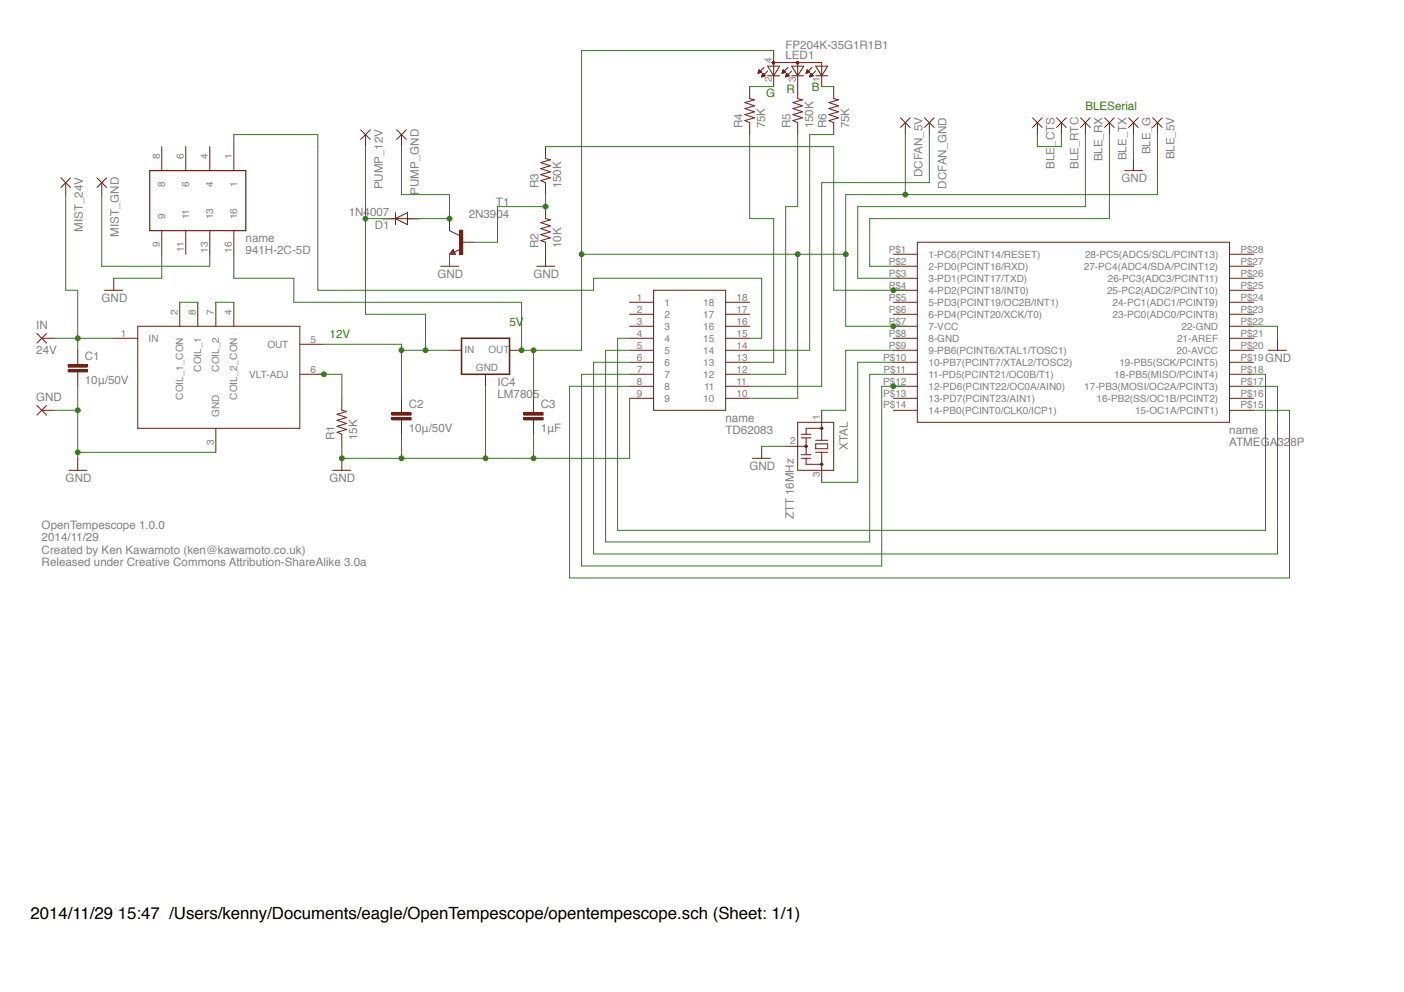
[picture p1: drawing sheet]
<svg xmlns="http://www.w3.org/2000/svg" width="297mm" height="210mm" viewBox="0 0 297 210" stroke-linecap="round" stroke-linejoin="round" font-family="sans-serif">
<path d="M7.8 70.6l2 2M8.8 71.6h2.6M9.8 70.6l-2 2M16.4 76.7v.5M16.4 78.7v.5M7.8 85.8l2 2M8.8 86.8h2.6M9.8 85.8l-2 2" fill="none" stroke="#751c10" stroke-width=".21"/>
<path d="M14.4 78.2h4.1v.5h-4.1z" fill="#751c10"/>
<path d="M14.4 78.2h4.1v.5h-4.1z" fill="none" stroke="#751c10" stroke-width=".21"/>
<path d="M14.4 77.1h4.1v.6h-4.1z" fill="#751c10"/>
<g fill="none" stroke="#751c10" stroke-width=".21">
<path d="M14.4 77.2h4.1v.5h-4.1zM16.4 74.1v2.6M16.4 79.2v2.5M24.1 71.6h5M29.1 69h34.3v21.6h-34.3zM38 64v5M41.8 64v5M45.7 64v5M49.5 64v5M63.4 72.8h5.1M63.4 79.2h5.1M14.6 99.5h3.8"/>
<path d="M16.4 97v2.5M45.7 90.6v5.1M70.4 99.5h3.8M72.3 84.3v2.5l1 .3-2 .6 2 .6-2 .6 2 .7-2 .6 2 .7-2 .6 1 .4v2.5M72.3 97v2.5M84.9 86.8v.5M84.9 88.9v.5"/>
</g>
<path d="M82.9 88.3h4.1v.5h-4.1z" fill="#751c10"/>
<path d="M82.9 88.3h4.1v.6h-4.1z" fill="none" stroke="#751c10" stroke-width=".21"/>
<path d="M82.9 87.3h4.1v.5h-4.1z" fill="#751c10"/>
<g fill="none" stroke="#751c10" stroke-width=".21">
<path d="M12.9 37.6l2 2.1M13.9 38.6v2.6M14.9 37.6l-2 2.1M20.5 37.6l2 2.1M21.5 38.6v2.6M22.5 37.6l-2 2.1M34.2 31v5.1M39.3 31v5.1M44.4 31v5.1M49.5 31v5.1M76.3 27.5l2 2M77.3 28.5v2.5"/>
<path d="M78.3 27.5l-2 2M83.9 27.5l2.1 2M84.9 28.5v2.5M86 27.5l-2.1 2M24.1 58.9v2.5M34.2 48.8v5M39.3 48.8v5M44.4 48.8v5M49.5 48.8v5M82.4 46.3h5.1M83.7 46.3l2.5-1.3v2.5zM83.7 45v2.5"/>
<path d="M95.1 48.8l2 1M95.9 52.8l.5 1h-1.3zM95.9 53.3l-.1 .2h.3l-.2-.5-.5 .7h.7M97.4 52.7l-1.3 .7M22.1 61.4h3.8M95.1 74.1h2.5M102.7 79.2v2.5M107.8 74.1h2.5M82.9 87.3h4.1v.5h-4.1zM84.9 84.3v2.5M84.9 89.4v2.5"/>
</g>
<path d="M97.6 71.6h10.2v7.6h-10.2z" fill="none" stroke="#751c10" stroke-width=".34"/>
<path d="M31.7 36.1h20.3v12.7h-20.3z" fill="none" stroke="#751c10" stroke-width=".25"/>
<path d="M97.2 48.7h.7v5.1h-.7z" fill="#751c10"/>
<path d="M115.4 31v2.6l1 .2-2 .6 2 .7-2 .6 2 .7-2 .5 2 .7-2 .6 1 .4v2.6M93.2 56.3h3.8M95.1 46.3v2.5M95.1 53.8v2.5M97.2 48.7h.7v5.1h-.7zM97.6 51.3h2.6M113.6 56.3h3.8M115.4 43.7v2.6l1 .2-2 .6 2 .7-2 .6 2 .7-2 .5 2 .7-2 .6 1 .4v5M112.9 86.8v.5M112.9 88.9v.5" fill="none" stroke="#751c10" stroke-width=".21"/>
<path d="M110.8 88.3h4.1v.5h-4.1z" fill="#751c10"/>
<path d="M110.8 88.3h4.1v.6h-4.1z" fill="none" stroke="#751c10" stroke-width=".21"/>
<path d="M110.8 87.3h4.1v.5h-4.1z" fill="#751c10"/>
<g fill="none" stroke="#751c10" stroke-width=".21">
<path d="M189 53.8h5.1M189 56.3h5.1M189 58.9h5.1M194.1 51.3h66v38.1h-66zM260.1 53.8h5.1M260.1 56.3h5.1M260.1 58.9h5.1M133.2 64h5.1M133.2 66.5h5.1M133.2 69h5.1M133.2 71.6h5.1M133.2 74.1h5.1"/>
<path d="M133.2 76.7h5.1M133.2 79.2h5.1M138.3 61.4h15.2v25.4h-15.2zM153.5 64h5.1M153.5 66.5h5.1M153.5 69h5.1M153.5 71.6h5.1M153.5 74.1h5.1M153.5 76.7h5.1M153.5 79.2h5.1M189 61.4h5.1M189 64h5.1"/>
<path d="M189 66.5h5.1M189 69h5.1M189 71.6h5.1M189 74.1h5.1M189 76.7h5.1M189 79.2h5.1M260.1 61.4h5.1M260.1 64h5.1M260.1 66.5h5.1M260.1 69h5.1M260.1 71.6h5.1M260.1 74.1h5.1"/>
<path d="M260.1 76.7h5.1M260.1 79.2h5.1M110.8 87.3h4.1v.5h-4.1zM112.9 84.3v2.5M112.9 89.4v2.5M133.2 81.7h5.1M133.2 84.3h5.1M153.5 81.7h5.1M153.5 84.3h5.1M168.8 89.4h7.6v10.1h-7.6zM168.8 94.4h1.7M169.5 96.2h2.1"/>
<path d="M169.5 97h2.1M169.5 92.7h2.1M169.5 91.9h2.1M170.5 92.7v3.5M170.5 97v1.2h3.3M172.6 93.2h2.5M172.6 93.9h2.5v1h-2.5zM172.6 95.7h2.5M173.8 89.4v3.8M173.8 95.7v3.8M173.8 90.6h-3.3v1.3M189 86.8h5.1"/>
<path d="M189 81.7h5.1M189 84.3h5.1M260.1 86.8h5.1M260.1 81.7h5.1M260.1 84.3h5.1"/>
</g>
<circle cx="173.8" cy="90.6" r=".25" fill="#751c10"/>
<circle cx="173.8" cy="90.6" r=".25" fill="none" stroke="#751c10" stroke-width=".21"/>
<circle cx="173.8" cy="98.2" r=".25" fill="#751c10"/>
<circle cx="173.8" cy="98.2" r=".25" fill="none" stroke="#751c10" stroke-width=".21"/>
<circle cx="170.5" cy="94.4" r=".25" fill="#751c10"/>
<g fill="none" stroke="#751c10" stroke-width=".21">
<path d="M161.6 14.3l-.9 .9M162.4 16h2.6M162.4 14h2.6l-1.3 2zM162.4 15l-.9 1M163.7 13.2h10.1v2.6M166.7 14.3l-.9 .9M167.5 16h2.5M167.5 14h2.5l-1.2 2zM167.5 15l-.9 1M168.8 13.2v2.6M171.8 14.3l-.9 .9M172.6 14h2.5l-1.3 2z"/>
<path d="M172.6 16h2.5M172.6 15l-1 1M166.2 94.4h2.6M173.8 86.8v2.6M173.8 99.5v2.6"/>
<circle cx="170.5" cy="94.4" r=".25"/>
</g>
<path d="M163.4 13.1h.4v.4h-.4l-.1-.3h.4h-.4z" fill-rule="evenodd" fill="#751c10"/>
<path d="M163.4 13.1h.5v.4h-.5l-.1-.3h.4h-.4z" fill="none" stroke="#751c10" stroke-width=".21"/>
<path d="M168.5 13.1h.4v.4h-.4l-.1-.3h.3h-.3z" fill-rule="evenodd" fill="#751c10"/>
<g fill="none" stroke="#751c10" stroke-width=".21">
<path d="M158.6 18.3v2.6l1 .2-2 .6 2 .7-2 .6 2 .7-2 .5 2 .7-2 .6 1 .4v2.6M160.4 15.4h.1M160.4 15.4h.4M160.5 15.3h.6M160.5 15.2h.6M160.5 15.1h.4M160.5 15h.3M160.5 14.9h.3M160.5 14.9h.2M160.6 14.8l.5 .5-.7 .2zM161.1 16.2h.2M161.1 16.1h.5"/>
<path d="M161.2 16h.6M161.3 15.9h.3M161.3 15.8h.3M161.3 15.7h.3M161.3 15.6h.2M161.4 15.5l.5 .5-.8 .3zM163.7 10.7v7.6M165.5 15.4h.1M165.5 15.4h.4M165.5 15.3h.6M165.5 15.2h.6M165.5 15.1h.5"/>
<path d="M165.6 15h.3M165.6 14.9h.2M165.7 14.8l.5 .5-.7 .2zM166.2 16.2h.2M166.2 16.1h.4M166.3 16h.6M166.3 15.9h.4M166.4 15.8h.2M166.4 15.7h.2M166.4 15.6h.2M166.5 15.5l.5 .5-.8 .3zM168.5 13.1h.4v.4h-.4l-.1-.3h.4h-.4z"/>
<path d="M168.8 15.8v5.1l1 .2-2.1 .6 2.1 .7-2.1 .6 2.1 .7-2.1 .5 2.1 .7-2.1 .6 1.1 .4v2.6M170.5 15.4h.2M170.5 15.4h.5M170.6 15.3h.6M170.6 15.2h.6M170.6 15.1h.4M170.7 15h.3M170.7 14.9h.2M170.8 14.8l.5 .5-.8 .2zM171.3 16.2h.2M171.3 16.1h.4M171.4 16h.6"/>
<path d="M171.4 15.9h.4M171.5 15.8h.2M171.5 15.7h.1M171.5 15.6h.1M171.6 15.5l.5 .5-.8 .3zM173.8 15.8v2.5M176.4 18.3v2.6l1 .2-2 .6 2 .7-2 .6 2 .7-2 .5 2 .7-2 .6 1 .4v2.6M190.5 24.9l2.1 2.1M191.5 25.9v2.6M192.6 24.9l-2.1 2.1M195.6 24.9l2 2.1M196.6 25.9v2.6"/>
<path d="M197.6 24.9l-2 2.1M218.5 24.9l2 2.1M219.5 25.9v2.6M220.5 24.9l-2 2.1M223.5 24.9l2.1 2.1M224.6 25.9v2.6M225.6 24.9l-2.1 2.1M228.6 24.9l2.1 2.1M229.6 25.9v2.6M230.7 24.9l-2.1 2.1M233.7 24.9l2 2.1M234.7 25.9v2.6"/>
<path d="M235.7 24.9l-2 2.1M237.9 36.1h3.8M238.8 24.9l2 2.1M239.8 25.9v2.6M239.8 33.6v2.5M240.8 24.9l-2 2.1M243.9 24.9l2 2.1M244.9 25.9v2.6M245.9 24.9l-2 2.1M268.3 74.1h3.8M270.3 71.6v2.5M159.2 97h3.8"/>
<path d="M161.1 94.4v2.6"/>
</g>
<path d="M11.4 86.8h5M16.4 81.7v15.3" fill="none" stroke="#387919" stroke-width=".21"/>
<circle cx="16.4" cy="86.8" r=".51" fill="#387919"/>
<g fill="none" stroke="#387919" stroke-width=".21">
<path d="M16.4 95.7h29.3"/>
<circle cx="16.4" cy="86.8" r=".51"/>
</g>
<circle cx="16.4" cy="95.7" r=".51" fill="#387919"/>
<g fill="none" stroke="#387919" stroke-width=".21">
<path d="M11.4 71.6h12.7M16.4 71.6v2.5"/>
<circle cx="16.4" cy="95.7" r=".51"/>
</g>
<circle cx="16.4" cy="71.6" r=".51" fill="#387919"/>
<g fill="none" stroke="#387919" stroke-width=".21">
<path d="M13.9 41.2v20.2h2.5v10.2M38 64h3.8M45.7 64h3.8M67.2 79.2h5.1v5.1"/>
<circle cx="16.4" cy="71.6" r=".51"/>
</g>
<circle cx="68.5" cy="79.2" r=".51" fill="#387919"/>
<g fill="none" stroke="#387919" stroke-width=".21">
<path d="M84.9 91.9v5.1h-12.6v-2.6"/>
<circle cx="68.5" cy="79.2" r=".51"/>
</g>
<circle cx="72.3" cy="97" r=".51" fill="#387919"/>
<g fill="none" stroke="#387919" stroke-width=".21">
<path d="M102.7 81.7v15.3h-17.8"/>
<circle cx="72.3" cy="97" r=".51"/>
</g>
<circle cx="84.9" cy="97" r=".51" fill="#387919"/>
<g fill="none" stroke="#387919" stroke-width=".21">
<path d="M112.9 91.9v5.1h-10.2"/>
<circle cx="84.9" cy="97" r=".51"/>
</g>
<circle cx="102.7" cy="97" r=".51" fill="#387919"/>
<g fill="none" stroke="#387919" stroke-width=".21">
<path d="M133.2 84.3v12.7h-20.3"/>
<circle cx="102.7" cy="97" r=".51"/>
</g>
<circle cx="112.9" cy="97" r=".51" fill="#387919"/>
<g fill="none" stroke="#387919" stroke-width=".21">
<path d="M77.3 31v35.5M239.8 28.5v5.1M21.5 41.2v15.1h22.9v-2.5M34.2 53.8v5.1h-10.1M95.1 53.8v2.5M68.5 72.8h16.4v11.5M84.9 74.1h5.1M265.2 69h5.1v2.6M161.1 94.4h5.1"/>
<circle cx="112.9" cy="97" r=".51"/>
</g>
<circle cx="84.9" cy="74.1" r=".51" fill="#387919"/>
<g fill="none" stroke="#387919" stroke-width=".21">
<path d="M77.3 66.5h12.7v7.6h5.1"/>
<circle cx="84.9" cy="74.1" r=".51"/>
</g>
<circle cx="90" cy="74.1" r=".51" fill="#387919"/>
<g fill="none" stroke="#387919" stroke-width=".21">
<path d="M77.3 46.3h5.1"/>
<circle cx="90" cy="74.1" r=".51"/>
</g>
<circle cx="77.3" cy="46.2" r=".51" fill="#387919"/>
<g fill="none" stroke="#387919" stroke-width=".21">
<path d="M84.9 31v10.2h10.2v5.1"/>
<circle cx="77.3" cy="46.3" r=".51"/>
</g>
<circle cx="95.1" cy="46.2" r=".51" fill="#387919"/>
<g fill="none" stroke="#387919" stroke-width=".21">
<path d="M87.5 46.3h7.6M115.4 41.2v2.5h-10.1v7.6h-5.1"/>
<circle cx="95.1" cy="46.3" r=".51"/>
</g>
<circle cx="115.4" cy="43.7" r=".51" fill="#387919"/>
<g fill="none" stroke="#387919" stroke-width=".21">
<path d="M49.5 53.8v5.1h12.7v5.1h48.1v10.1h2.6v10.2"/>
<circle cx="115.4" cy="43.7" r=".51"/>
</g>
<circle cx="110.3" cy="74.1" r=".51" fill="#387919"/>
<g fill="none" stroke="#387919" stroke-width=".21">
<path d="M112.9 74.1h10.1"/>
<circle cx="110.3" cy="74.1" r=".51"/>
</g>
<circle cx="112.9" cy="74.1" r=".51" fill="#387919"/>
<g fill="none" stroke="#387919" stroke-width=".21">
<path d="M163.7 10.7h-40.7v63.4M123 53.8h55.9"/>
<circle cx="112.9" cy="74.1" r=".51"/>
</g>
<circle cx="123" cy="53.8" r=".51" fill="#387919"/>
<g fill="none" stroke="#387919" stroke-width=".21">
<path d="M191.5 41.2h-12.6v27.8"/>
<circle cx="123" cy="53.8" r=".51"/>
</g>
<circle cx="178.9" cy="53.8" r=".51" fill="#387919"/>
<g fill="none" stroke="#387919" stroke-width=".21">
<path d="M168.8 53.8v30.5h-10.2M178.9 69h12.6"/>
<circle cx="178.9" cy="53.8" r=".51"/>
</g>
<circle cx="168.7" cy="53.8" r=".51" fill="#387919"/>
<g fill="none" stroke="#387919" stroke-width=".21">
<path d="M191.5 28.5v12.7h53.4v-12.7"/>
<circle cx="168.8" cy="53.8" r=".51"/>
</g>
<circle cx="191.5" cy="41.2" r=".51" fill="#387919"/>
<circle cx="191.5" cy="41.2" r=".51" fill="none" stroke="#387919" stroke-width=".21"/>
<circle cx="189" cy="69" r=".51" fill="#387919"/>
<g fill="none" stroke="#387919" stroke-width=".21">
<path d="M49.5 31v-2.5h17.7v32.9h58.4v-2.5h35.5v12.7h-2.5M115.4 31h61v30.4h15.1"/>
<circle cx="189" cy="69" r=".51"/>
</g>
<circle cx="189" cy="61.4" r=".51" fill="#387919"/>
<g fill="none" stroke="#387919" stroke-width=".21">
<path d="M158.6 18.3h5.1M173.8 18.3h2.6M158.6 28.5v17.8h5.1v30.4h-5.1M168.8 28.5v15.2h-2.6v35.5h-7.6M176.4 28.5h-5.1v45.6h-12.7M133.2 76.7h-7.6v40.5h144.7v-35.5h-5.1M133.2 79.2h-10.2v40.6h63.5v-38.1h5M133.2 74.1h-5.1v40.6h55.9v-35.5h5M133.2 71.6h-2.5v40.6h137v-33h-2.5"/>
<circle cx="189" cy="61.4" r=".51"/>
</g>
<circle cx="189" cy="81.7" r=".51" fill="#387919"/>
<g fill="none" stroke="#387919" stroke-width=".21">
<path d="M196.6 28.5v10.1h-22.8v43.1h-15.2M219.5 28.5v2.5h5.1v-2.5M229.6 28.5v15.2h-48.1v15.2h7.5M234.7 28.5v17.8h-50.7v10h5M189 74.1h-10.1v12.7h-5.1M189 76.7h-7.5v25.4h-7.7M133.2 81.7h-12.7v40.6h152.3v-35.5h-7.6"/>
<circle cx="189" cy="81.7" r=".51"/>
</g>
<text font-size="3.6" x="6.4" y="194.4">2014/11/29 15:47 /Users/kenny/Documents/eagle/OpenTempescope/opentempescope.sch (Sheet: 1/1)</text>
<g font-size="2.5" fill="#808080">
<text x="166.2" y="10.3">FP204K-35G1R1B1</text>
<text x="166.2" y="12.5">LED1</text>
<text x="157.1" y="27.2" transform="rotate(-90 157.1 27.2)">R4</text>
<text x="161.9" y="27.2" transform="rotate(-90 161.9 27.2)">75K</text>
<text x="167.2" y="27.2" transform="rotate(-90 167.2 27.2)">R5</text>
<text x="172" y="27.2" transform="rotate(-90 172 27.2)">150K</text>
<text x="174.8" y="27.2" transform="rotate(-90 174.8 27.2)">R6</text>
<text x="179.6" y="27.2" transform="rotate(-90 179.6 27.2)">75K</text>
<text x="223.1" y="35.7" transform="rotate(-90 223.1 35.7)">BLE_CTS</text>
<text x="228.2" y="35.8" transform="rotate(-90 228.2 35.8)">BLE_RTC</text>
<text x="233.3" y="34.2" transform="rotate(-90 233.3 34.2)">BLE_RX</text>
<text x="238.3" y="33.9" transform="rotate(-90 238.3 33.9)">BLE_TX</text>
<text x="243.4" y="32.6" transform="rotate(-90 243.4 32.6)">BLE_G</text>
<text x="248.5" y="33.7" transform="rotate(-90 248.5 33.7)">BLE_5V</text>
<text x="81" y="40.1" transform="rotate(-90 81 40.1)">PUMP_12V</text>
<text x="88.6" y="41.2" transform="rotate(-90 88.6 41.2)">PUMP_GND</text>
<text x="113.9" y="39.9" transform="rotate(-90 113.9 39.9)">R3</text>
<text x="118.7" y="39.9" transform="rotate(-90 118.7 39.9)">150K</text>
<text x="195.2" y="37.5" transform="rotate(-90 195.2 37.5)">DCFAN_5V</text>
<text x="200.3" y="39.9" transform="rotate(-90 200.3 39.9)">DCFAN_GND</text>
<text x="237.2" y="38.6">GND</text>
<text x="73.8" y="45.7">1N4007</text>
<text x="99.2" y="46.2">2N3904</text>
<text x="104.9" y="43.7">T1</text>
<text x="17.5" y="49.1" transform="rotate(-90 17.5 49.1)">MIST_24V</text>
<text x="25.1" y="50.2" transform="rotate(-90 25.1 50.2)">MIST_GND</text>
<text x="52" y="53.8">941H-2C-5D</text>
<text x="52" y="51.3">name</text>
<text x="79.3" y="48.5">D1</text>
<text x="113.9" y="52.5" transform="rotate(-90 113.9 52.5)">R2</text>
<text x="118.7" y="52.5" transform="rotate(-90 118.7 52.5)">10K</text>
<text x="92.6" y="58.9">GND</text>
<text x="112.9" y="58.9">GND</text>
<text x="21.5" y="64">GND</text>
<text x="7.7" y="69.7">IN</text>
<text x="7.7" y="74.9">24V</text>
<text x="18" y="76.3">C1</text>
<text x="267.7" y="76.6">GND</text>
<text x="18" y="81.3">10μ/50V</text>
<text x="105.3" y="81.7">IC4</text>
<text x="7.7" y="84.9">GND</text>
<text x="86.5" y="86.4">C2</text>
<text x="105.3" y="84.3">LM7805</text>
<text x="114.4" y="86.4">C3</text>
<text x="153.5" y="89.3">name</text>
<text x="70.8" y="93.1" transform="rotate(-90 70.8 93.1)">R1</text>
<text x="75.6" y="93.1" transform="rotate(-90 75.6 93.1)">15K</text>
<text x="86.5" y="91.5">10μ/50V</text>
<text x="114.4" y="91.5">1μF</text>
<text x="153.5" y="91.9">TD62083</text>
<text x="179.4" y="95.3" transform="rotate(-90 179.4 95.3)">XTAL</text>
<text x="260.1" y="94.4">ATMEGA328P</text>
<text x="260.1" y="91.9">name</text>
<text x="158.6" y="99.5">GND</text>
<text x="13.9" y="102">GND</text>
<text x="69.7" y="102">GND</text>
<text x="8.8" y="111.9">OpenTempescope 1.0.0</text>
<text x="168" y="109.9" transform="rotate(-90 168 109.9)">ZTT 16MHz</text>
<text x="8.8" y="114.5">2014/11/29</text>
<text x="8.8" y="117.1">Created by Ken Kawamoto (ken@kawamoto.co.uk)</text>
<text x="8.8" y="119.8">Released under Creative Commons Attribution-ShareAlike 3.0a</text>
</g>
<g font-size="2.5" fill="#387919">
<text x="162.1" y="20.6">G</text>
<text x="166.4" y="19.6">R</text>
<text x="171.8" y="19.3">B</text>
<text x="229.6" y="23.4">BLESerial</text>
<text x="69.7" y="71.6">12V</text>
<text x="107.8" y="69">5V</text>
</g>
<g font-size="2.1" fill="#808080">
<text x="163.3" y="17.3" transform="rotate(-90 163.3 17.3)">2</text>
<text x="163.3" y="13.4" transform="rotate(-90 163.3 13.4)">4</text>
<text x="168.4" y="17.3" transform="rotate(-90 168.4 17.3)">3</text>
<text x="173.4" y="17.3" transform="rotate(-90 173.4 17.3)">1</text>
<text x="33.8" y="33.7" transform="rotate(-90 33.8 33.7)">8</text>
<text x="38.9" y="33.7" transform="rotate(-90 38.9 33.7)">6</text>
<text x="44" y="33.7" transform="rotate(-90 44 33.7)">4</text>
<text x="49.1" y="33.7" transform="rotate(-90 49.1 33.7)">1</text>
<text x="35" y="39.6" transform="rotate(-90 35 39.6)">8</text>
<text x="40" y="39.6" transform="rotate(-90 40 39.6)">6</text>
<text x="45.1" y="39.6" transform="rotate(-90 45.1 39.6)">4</text>
<text x="50.2" y="39.6" transform="rotate(-90 50.2 39.6)">1</text>
<text x="35" y="46.4" transform="rotate(-90 35 46.4)">9</text>
<text x="40" y="46.4" transform="rotate(-90 40 46.4)">11</text>
<text x="45.1" y="46.4" transform="rotate(-90 45.1 46.4)">13</text>
<text x="50.2" y="46.4" transform="rotate(-90 50.2 46.4)">16</text>
<text x="33.8" y="52.3" transform="rotate(-90 33.8 52.3)">9</text>
<text x="38.9" y="53.3" transform="rotate(-90 38.9 53.3)">11</text>
<text x="44" y="53.4" transform="rotate(-90 44 53.4)">13</text>
<text x="49.1" y="53.4" transform="rotate(-90 49.1 53.4)">16</text>
<text x="188" y="53.5">P$1</text>
<text x="262.4" y="53.5">P$28</text>
<text x="188" y="56">P$2</text>
<text x="188" y="58.5">P$3</text>
<text x="196.4" y="54.6">1-PC6(PCINT14/RESET)</text>
<text x="196.4" y="57.1">2-PD0(PCINT16/RXD)</text>
<text x="196.4" y="59.7">3-PD1(PCINT17/TXD)</text>
<text x="229.3" y="57.1">27-PC4(ADC4/SDA/PCINT12)</text>
<text x="229.6" y="54.6">28-PC5(ADC5/SCL/PCINT13)</text>
<text x="234.4" y="59.7">26-PC3(ADC3/PCINT11)</text>
<text x="262.4" y="56">P$27</text>
<text x="262.4" y="58.5">P$26</text>
<text x="134.7" y="63.6">1</text>
<text x="140.6" y="64.7">1</text>
<text x="148.8" y="64.7">18</text>
<text x="155.8" y="63.6">18</text>
<text x="188" y="61.1">P$4</text>
<text x="188" y="63.6">P$5</text>
<text x="196.4" y="62.2">4-PD2(PCINT18/INT0)</text>
<text x="196.4" y="64.7">5-PD3(PCINT19/OC2B/INT1)</text>
<text x="234.2" y="62.2">25-PC2(ADC2/PCINT10)</text>
<text x="235.4" y="64.7">24-PC1(ADC1/PCINT9)</text>
<text x="262.4" y="61.1">P$25</text>
<text x="262.4" y="63.6">P$24</text>
<text x="25.6" y="71.2">1</text>
<text x="37.6" y="66.7" transform="rotate(-90 37.6 66.7)">2</text>
<text x="41.5" y="66.7" transform="rotate(-90 41.5 66.7)">8</text>
<text x="45.3" y="66.7" transform="rotate(-90 45.3 66.7)">7</text>
<text x="49.1" y="66.7" transform="rotate(-90 49.1 66.7)">4</text>
<text x="134.7" y="66.1">2</text>
<text x="134.7" y="68.7">3</text>
<text x="134.7" y="71.2">4</text>
<text x="140.6" y="67.3">2</text>
<text x="140.6" y="69.8">3</text>
<text x="148.8" y="67.3">17</text>
<text x="148.8" y="69.8">16</text>
<text x="155.8" y="66.1">17</text>
<text x="155.8" y="68.7">16</text>
<text x="155.8" y="71.2">15</text>
<text x="188" y="66.1">P$6</text>
<text x="188" y="68.7">P$7</text>
<text x="188" y="71.2">P$8</text>
<text x="196.4" y="67.3">6-PD4(PCINT20/XCK/T0)</text>
<text x="196.4" y="69.8">7-VCC</text>
<text x="235.4" y="67.3">23-PC0(ADC0/PCINT8)</text>
<text x="250" y="69.8">22-GND</text>
<text x="262.4" y="66.1">P$23</text>
<text x="262.4" y="68.7">P$22</text>
<text x="262.4" y="71.2">P$21</text>
<text x="31.5" y="72.3">IN</text>
<text x="56.6" y="73.6">OUT</text>
<text x="65.7" y="72.5">5</text>
<text x="98.3" y="74.7">IN</text>
<text x="103.4" y="74.7">OUT</text>
<text x="134.7" y="73.8">5</text>
<text x="134.7" y="76.3">6</text>
<text x="140.6" y="72.3">4</text>
<text x="140.6" y="74.9">5</text>
<text x="140.6" y="77.4">6</text>
<text x="148.8" y="72.3">15</text>
<text x="148.8" y="74.9">14</text>
<text x="148.8" y="77.4">13</text>
<text x="155.8" y="73.8">14</text>
<text x="155.8" y="76.3">13</text>
<text x="186.8" y="76.3">P$10</text>
<text x="188" y="73.8">P$9</text>
<text x="196.4" y="72.3">8-GND</text>
<text x="196.4" y="74.9">9-PB6(PCINT6/XTAL1/TOSC1)</text>
<text x="196.4" y="77.4">10-PB7(PCINT7/XTAL2/TOSC2)</text>
<text x="236.8" y="77.4">19-PB5(SCK/PCINT5)</text>
<text x="248.9" y="74.9">20-AVCC</text>
<text x="249" y="72.3">21-AREF</text>
<text x="262.4" y="73.8">P$20</text>
<text x="262.4" y="76.3">P$19</text>
<text x="42.6" y="78.6" transform="rotate(-90 42.6 78.6)">COIL_1</text>
<text x="46.4" y="78.6" transform="rotate(-90 46.4 78.6)">COIL_2</text>
<text x="52.7" y="79.9">VLT-ADJ</text>
<text x="65.7" y="78.8">6</text>
<text x="100.7" y="78.4">GND</text>
<text x="134.7" y="81.4">8</text>
<text x="134.7" y="78.8">7</text>
<text x="134.7" y="83.9">9</text>
<text x="140.6" y="82.5">8</text>
<text x="140.6" y="79.9">7</text>
<text x="148.8" y="79.9">12</text>
<text x="148.9" y="82.5">11</text>
<text x="155.8" y="78.8">12</text>
<text x="155.8" y="81.4">11</text>
<text x="155.8" y="83.9">10</text>
<text x="186.8" y="81.4">P$12</text>
<text x="186.8" y="83.9">P$13</text>
<text x="186.9" y="78.8">P$11</text>
<text x="196.4" y="79.9">11-PD5(PCINT21/OC0B/T1)</text>
<text x="196.4" y="82.5">12-PD6(PCINT22/OC0A/AIN0)</text>
<text x="229.4" y="82.5">17-PB3(MOSI/OC2A/PCINT3)</text>
<text x="235.7" y="79.9">18-PB5(MISO/PCINT4)</text>
<text x="262.4" y="78.8">P$18</text>
<text x="262.4" y="81.4">P$17</text>
<text x="262.4" y="83.9">P$16</text>
<text x="38.8" y="84.6" transform="rotate(-90 38.8 84.6)">COIL_1_CON</text>
<text x="46.4" y="88.3" transform="rotate(-90 46.4 88.3)">GND</text>
<text x="50.2" y="84.6" transform="rotate(-90 50.2 84.6)">COIL_2_CON</text>
<text x="140.6" y="85">9</text>
<text x="148.8" y="85">10</text>
<text x="173.4" y="89" transform="rotate(-90 173.4 89)">1</text>
<text x="186.8" y="86.4">P$14</text>
<text x="196.4" y="85">13-PD7(PCINT23/AIN1)</text>
<text x="196.4" y="87.6">14-PB0(PCINT0/CLK0/ICP1)</text>
<text x="232" y="85">16-PB2(SS/OC1B/PCINT2)</text>
<text x="240.1" y="87.6">15-OC1A/PCINT1)</text>
<text x="262.4" y="86.4">P$15</text>
<text x="45.3" y="94.1" transform="rotate(-90 45.3 94.1)">3</text>
<text x="167.2" y="94">2</text>
<text x="173.4" y="101" transform="rotate(-90 173.4 101)">3</text>
</g>
<g font-size=".5" fill="#742b7d">
<text x="80.9" y="46.5">SpiceOrder 2</text>
<text x="86" y="46.5">SpiceOrder 1</text>
</g>
</svg>
